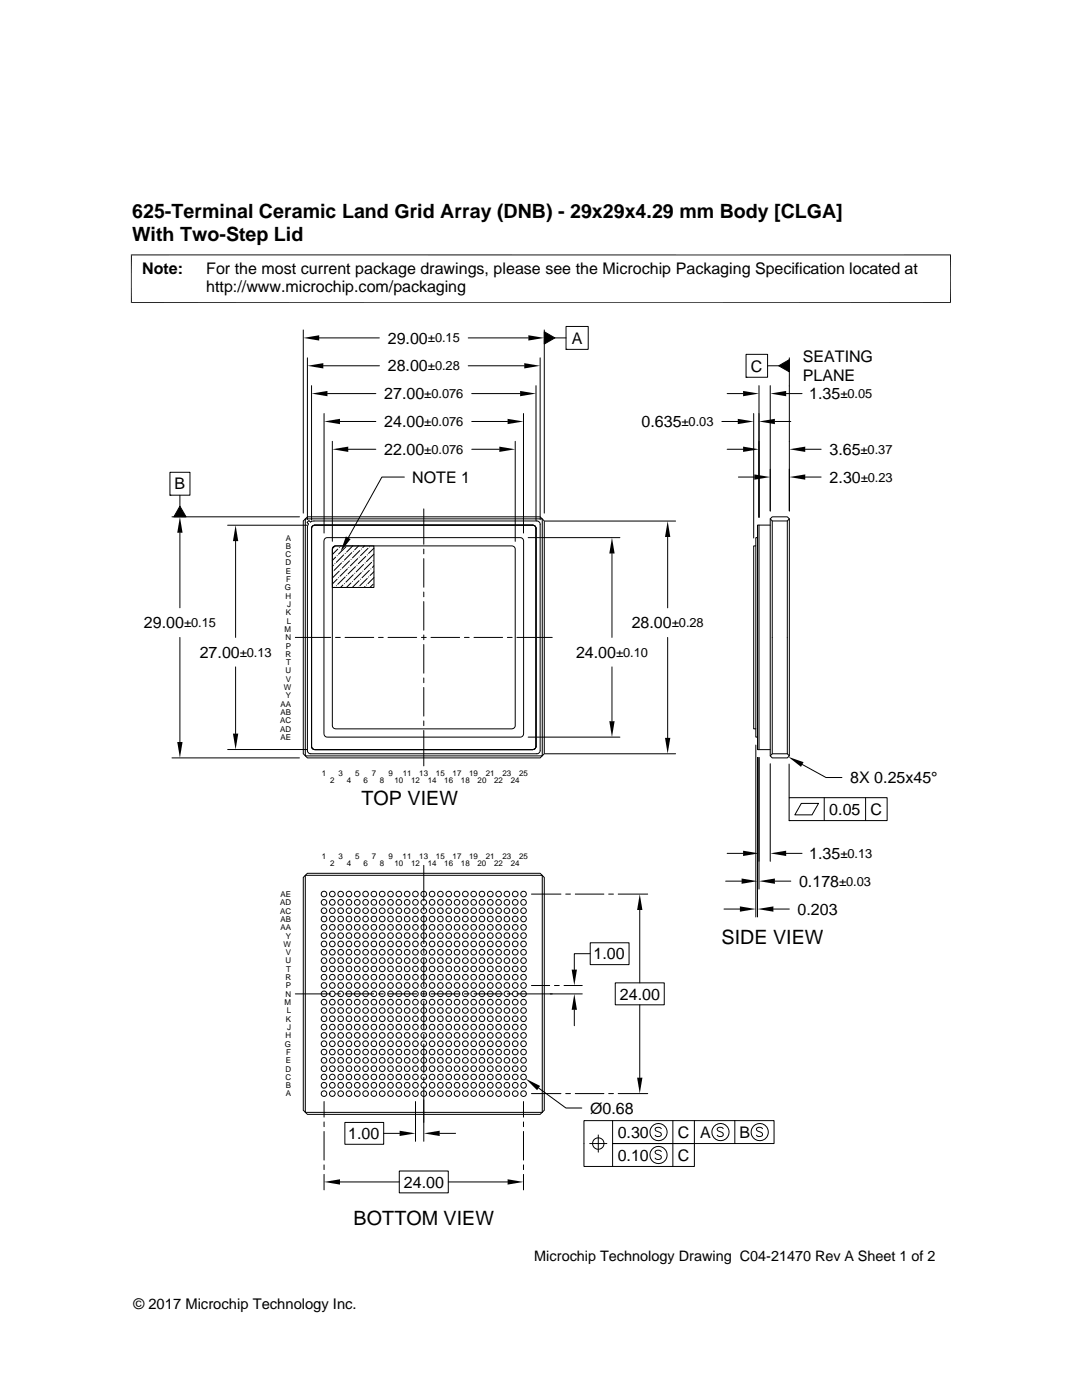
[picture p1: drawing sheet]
<svg xmlns="http://www.w3.org/2000/svg" width="216mm" height="279mm" viewBox="0 0 216 279" stroke-linecap="round" stroke-linejoin="round" font-family="sans-serif">
<g fill="none" stroke="#000" stroke-width=".2">
<path d="M26.1 50.9h163.7M26.2 50.8v9.7M189.7 50.8v9.7M26.1 60.4h163.7M60.5 65.8v36.6M61.3 71.4v32.3M62.2 77v26.8M63.7 67.4h12M64.5 73h11.2M65.3 78.5h9.7M93.4 67.4h12M93.4 73h11.2"/>
<path d="M94.1 78.5h9.7M107 77v26.9M107.8 71.4v32.3M108.6 66.2l2.1 1.2-2.1 1.3zM108.6 65.8v36.6M110.7 67.4h2.2M112.9 65.2h4.5v4.5h-4.5zM112.9 69.7h.1M145.1 78.5h3.2M148.9 70.7h4.3v4.6h-4.3zM148.9 75.3h.1M151.4 77v26.2"/>
<path d="M153.2 73h2.2M153.7 77v25M155.4 73l2.1-1.2v2.4zM156.9 78.5h3.1M157.5 71.4v30.6M33.9 94.3h4v4.5h-4zM33.9 98.8h.1M35.9 98.8v2.2M64.7 82.5v23.9M66.3 88.1v19.9M67.8 84.1h7.2M69.5 89.7h5.5"/>
<path d="M80.7 95.2h-4.5l-6.7 12.1M94.1 84.1h7.2M94.1 89.7h5.5M102.8 88.1v19.9M104.5 82.5v23.9M144 84.1h3.2M145.1 89.7h3.2M147.3 95.2h3.2M150.4 82.5v24.9M154.6 84.1h3.2M160.7 89.7h3.2M160.7 95.2h3.2"/>
<path d="M34.3 103.1h25.5M35.9 106.3v15M35.9 101l1.2 2.1h-2.4zM45.4 104.8h15.9M47 108v19.2M60.5 104l.8-.9h46.5l.8 .9v46.4l-.8 .9h-46.5l-.8-.9zM60.9 103.5h47.3v47.4h-47.3zM61.6 103.9l.3 .3 .8-.2h44.4l.6 .2 .1 .4v45.2l-.3 .5-.4 .1h-45.1l-.5-.2-.2-.4v-44.5l.3-.7-.3-.3zM62.2 105.4h.1M62.3 105.1l.5-.3h43.5l.4 .1 .3 .6v43.4l-.2 .4-.5 .3h-43.5l-.4-.1-.2-.6v-43.4zM62.4 104.9l.4-.1h43.5l.5 .3 .2 .4v43.4l-.3 .6-.4 .1h-43.5l-.5-.3-.1-.4v-43.4zM64.8 107.6l.5-.3h38.5l.4 .1 .3 .6v38.5l-.1 .3-.6 .3h-38.5l-.4-.1-.3-.5v-38.5z"/>
<path d="M66.4 114.1h.1M66.4 109.2l.6-.3h35.2l.3 .2 .3 .5v35.2l-.1 .4-.5 .3h-35.2l-.4-.2-.3-.5v-35.2zM66.4 109.2l.6-.3h7.6v8.3h-8.3v-7.6zM66.5 112.8l-.2 .2M66.8 112.5h.1M66.8 117.2h.1M66.8 109l-.4 .4M67 111.2l-.7 .6M67.1 116.9h.1M67.3 110.9h.1M67.3 115.6l-1 .9M67.4 109.6l-1.1 1.1"/>
<path d="M67.5 115.3h.1M67.7 114l-1.4 1.4M67.7 109.3h.1M68 113.7h.1M68 108.9v.1M68.1 112.4l-1.4 1.4M68.4 112.1h.1M68.4 116.8l-.5 .4M68.6 110.7l-1.5 1.5M68.7 116.5h.1M68.9 115.1l-1.5 1.5M68.9 110.4h.1"/>
<path d="M69 109.1l-1.5 1.5M69.2 114.9h.1M69.3 113.5l-1.5 1.5M69.6 113.2h.1M69.7 111.9l-1.4 1.5M70 111.6h.1M70 116.3l-.9 .9M70.2 110.3l-1.5 1.5M70.3 116h.1M70.4 108.9l-1.2 1.3M70.5 110h.1M70.5 114.7l-1.5 1.5"/>
<path d="M70.8 114.4h.1M70.9 113.1l-1.5 1.5M71.2 112.8h.1M71.4 111.5l-1.5 1.4M71.5 117.2h.1M71.5 108.9l-.7 .8M71.6 115.9l-1.3 1.3M71.6 111.2h.1M71.8 109.9l-1.5 1.4M71.9 115.6h.1M72.1 109.6h.1M72.1 114.3l-1.5 1.4"/>
<path d="M72.4 114h.1M72.5 112.6l-1.4 1.5M72.7 108.9l-.3 .4M72.8 117.1l-.2 .1M72.8 112.4h.1M73 111l-1.5 1.5M73.1 116.8h.1M73.3 110.7h.1M73.3 115.4l-1.5 1.5M73.4 109.4l-1.5 1.5M73.6 115.1h.1M73.7 109.1h.1"/>
<path d="M73.7 113.8l-1.5 1.5M74 113.5h.1M74.1 112.2l-1.4 1.5M74.4 116.6l-.6 .6M74.4 111.9h.1M74.6 110.6l-1.5 1.5M74.6 114.1l-.7 .8M74.6 115.3l-1.2 1.2M74.6 109.4l-1 1M74.6 112.9l-.3 .3M84.6 101.6v7M84.6 109.6v.9"/>
<path d="M84.6 111.5v5.7M84.6 118.2v.9M105.4 107.3h18.3M108.7 104h26.1M122.1 110.5v16.7M133.2 107.2v14.1M150.8 108.9h-.4v36.6h.4M151.2 107.3h-.4v39.8h.4M151.4 104.8v44.8M153.7 103.5l.4 .5v46.4l-.4 .5M153.7 104.8h-2.5v44.8h2.5M153.7 103.5l.4-.4h3l.4 .4v47.4l-.4 .4h-3l-.4-.4z"/>
<path d="M154.1 104h3M157.5 103.5l-.4 .5v46.4l.4 .5M35.9 127.2v20.9M47 133.1v13.3M58.9 127.2h7.1M67 127.2h.9M68.9 127.2h5.7M75.5 127.2h1M77.4 127.2h5.7M84.1 127.2h.9M84.6 120.1v5.7M84.6 126.7v1"/>
<path d="M84.6 128.6v5.7M84.6 135.3v.9M84.6 137.2v5.7M86 127.2h5.7M92.7 127.2h.9M94.6 127.2h5.7M101.2 127.2h1M103.1 127.2h7.1M122.1 133.1v10.8M133.2 127.2v20.1M34.3 151.3h25.5M45.4 149.6h15.9"/>
<path d="M84.6 143.9v.9M84.6 145.8v7M105.4 147.1h18.3M108.7 150.4h26.1M150.8 148.7v34.3M151.2 151.2v31.8M151.4 151.2v26.2M153.7 152.4v19.5M154.1 150.4h3M157.5 159.2h19.5v4.6h-19.5zM157.5 152.5v6.7M160.1 152.6l4.7 2.6h3.2"/>
<path d="M164.5 159.2v4.6M172.7 159.2v4.6M60.5 175.1l.8-.8h46.5l.8 .8v46.5l-.8 .8h-46.5l-.8-.8zM60.9 174.7h47.3v47.3h-47.3zM84.6 172.7v7.1M106 178.4h5.9M112.9 178.4h.9M114.8 178.4h5.7M121.5 178.4h.9M123.4 178.4h5.8M144.8 175.9h3.2M145.1 170.3h3.2"/>
<path d="M154.6 175.9h3.2M156.9 170.3h3.1M157.5 163.8h.1M159.9 160.3h3.4l-1.3 2.3h-3.4zM58.9 198.4h7.1M67 198.4h.9M68.9 198.4h5.7M75.5 198.4h1M77.4 198.4h5.7M84.1 198.4h.9M84.6 180.7v1M84.6 182.6v5.7"/>
<path d="M84.6 189.3v.9M84.6 191.2v5.7M84.6 197.9v.9M84.6 199.8v5.7M86 198.4h5.7M92.7 198.4h.9M94.6 198.4h5.7M101.2 198.4h1M103.1 198.4h13.1M106 196.7h3.7M110.6 196.7h1M112.5 196.7h3.7"/>
<path d="M117.8 188.2h7.7v4.3h-7.7zM117.8 190.3h-3.2v3.2M122.8 196.2h9.7v4.3h-9.7zM127.7 181.6v14.6M144.5 181.4h3.1M154.3 181.4h3.2M64.7 219.8v3.1M82.9 219.8v8M84.6 206.4v1M84.6 208.3v5.8M84.6 215v1M84.6 216.9v10.9"/>
<path d="M104.5 219.8v3.1M106 218.2h5.9M107.5 217.1l5.4 4h3.2M112.9 218.2h.9M114.6 201.5v3.2M114.8 218.2h5.7M121.5 218.2h.9M123.4 218.2h5.8M127.7 200.5v14.6M64.7 223.9v1M64.7 225.8v5.7M64.7 232.5v.9"/>
<path d="M64.7 234.4v3.1M67.8 235.9h11.9M68.8 224h7.8v4.4h-7.8zM76.6 226.2h3.1M79.7 233.7h9.8v4.4h-9.8zM87.7 226.2h3.2M89.5 235.9h11.8M104.5 223.9v1M104.5 225.8v5.7M104.5 232.5v.9M104.5 234.4v3.1M117.7 228.2h3.4"/>
<path d="M119.4 226.5v3.4M122.2 223.6v4.6h16.4v4.6h-22.1v-9.2h38v4.6h-32.3v4.6M132 225.3a.69 .69 0 0 0-.7-.3 .69 .69 0 0 0-.6 .4l.2 .3 .7 .3a.47 .47 0 0 1 .4 .5 .79 .79 0 0 1-1.3 0M132 229.8a.69 .69 0 0 0-.7-.3 .69 .69 0 0 0-.6 .5l.2 .3 .7 .2a.47 .47 0 0 1 .4 .6 .79 .79 0 0 1-1.3 0M134.3 223.6v9.2M138.6 223.6v4.6M144.3 225.3a.67 .67 0 0 0-.6-.3 .67 .67 0 0 0-.6 .4l.2 .3 .8 .3a.43 .43 0 0 1 0 .7 .81 .81 0 0 1-1-.2M146.6 223.6v4.6M152.1 225.3a.67 .67 0 0 0-.6-.3 .67 .67 0 0 0-.6 .4l.2 .3 .9 .3a.43 .43 0 0 1 0 .7 .81 .81 0 0 1-1.1-.2"/>
<circle cx="64.7" cy="178.4" r=".56"/>
<circle cx="66.3" cy="178.4" r=".56"/>
<circle cx="68" cy="178.4" r=".56"/>
<circle cx="69.6" cy="178.4" r=".56"/>
<circle cx="71.3" cy="178.4" r=".56"/>
<circle cx="73" cy="178.4" r=".56"/>
<circle cx="74.6" cy="178.4" r=".56"/>
<circle cx="76.3" cy="178.4" r=".56"/>
<circle cx="77.9" cy="178.4" r=".56"/>
<circle cx="79.6" cy="178.4" r=".56"/>
<circle cx="81.2" cy="178.4" r=".56"/>
<circle cx="82.9" cy="178.4" r=".56"/>
<circle cx="84.6" cy="178.4" r=".56"/>
<circle cx="86.2" cy="178.4" r=".56"/>
<circle cx="87.9" cy="178.4" r=".56"/>
<circle cx="89.5" cy="178.4" r=".56"/>
<circle cx="91.2" cy="178.4" r=".56"/>
<circle cx="92.9" cy="178.4" r=".56"/>
<circle cx="94.5" cy="178.4" r=".56"/>
<circle cx="96.2" cy="178.4" r=".56"/>
<circle cx="97.8" cy="178.4" r=".56"/>
<circle cx="99.5" cy="178.4" r=".56"/>
<circle cx="101.1" cy="178.4" r=".56"/>
<circle cx="102.8" cy="178.4" r=".56"/>
<circle cx="104.5" cy="178.4" r=".56"/>
<circle cx="64.6" cy="188.4" r=".56"/>
<circle cx="64.6" cy="191.7" r=".56"/>
<circle cx="64.6" cy="196.7" r=".56"/>
<circle cx="64.6" cy="200" r=".56"/>
<circle cx="64.6" cy="180.1" r=".56"/>
<circle cx="64.7" cy="183.4" r=".56"/>
<circle cx="64.7" cy="195" r=".56"/>
<circle cx="64.7" cy="186.7" r=".56"/>
<circle cx="64.7" cy="181.7" r=".56"/>
<circle cx="64.7" cy="190" r=".56"/>
<circle cx="64.7" cy="198.3" r=".56"/>
<circle cx="64.7" cy="185.1" r=".56"/>
<circle cx="64.7" cy="193.4" r=".56"/>
<circle cx="66.3" cy="196.7" r=".57"/>
<circle cx="66.3" cy="183.4" r=".57"/>
<circle cx="66.3" cy="188.4" r=".57"/>
<circle cx="66.3" cy="180.1" r=".57"/>
<circle cx="66.3" cy="191.7" r=".57"/>
<circle cx="66.3" cy="195" r=".57"/>
<circle cx="66.3" cy="186.7" r=".57"/>
<circle cx="66.3" cy="198.3" r=".56"/>
<circle cx="66.3" cy="185.1" r=".56"/>
<circle cx="66.3" cy="193.4" r=".56"/>
<circle cx="66.3" cy="190" r=".56"/>
<circle cx="66.3" cy="181.7" r=".56"/>
<circle cx="68" cy="196.7" r=".57"/>
<circle cx="68" cy="188.4" r=".57"/>
<circle cx="68" cy="195" r=".57"/>
<circle cx="68" cy="180.1" r=".57"/>
<circle cx="68" cy="183.4" r=".57"/>
<circle cx="68" cy="186.7" r=".57"/>
<circle cx="68" cy="191.7" r=".57"/>
<circle cx="68" cy="198.3" r=".56"/>
<circle cx="68" cy="185.1" r=".56"/>
<circle cx="68" cy="193.4" r=".56"/>
<circle cx="68" cy="190" r=".56"/>
<circle cx="68" cy="181.7" r=".56"/>
<circle cx="69.6" cy="191.7" r=".56"/>
<circle cx="69.6" cy="188.4" r=".56"/>
<circle cx="69.6" cy="196.7" r=".56"/>
<circle cx="69.6" cy="200" r=".56"/>
<circle cx="69.6" cy="180.1" r=".56"/>
<circle cx="69.6" cy="183.4" r=".56"/>
<circle cx="69.6" cy="186.7" r=".56"/>
<circle cx="69.6" cy="195" r=".56"/>
<circle cx="69.6" cy="181.7" r=".56"/>
<circle cx="69.6" cy="190" r=".56"/>
<circle cx="69.6" cy="198.3" r=".56"/>
<circle cx="69.6" cy="185.1" r=".56"/>
<circle cx="69.6" cy="193.4" r=".56"/>
<circle cx="71.3" cy="188.4" r=".57"/>
<circle cx="71.3" cy="196.7" r=".57"/>
<circle cx="71.3" cy="183.4" r=".57"/>
<circle cx="71.3" cy="180.1" r=".57"/>
<circle cx="71.3" cy="186.7" r=".57"/>
<circle cx="71.3" cy="191.7" r=".57"/>
<circle cx="71.3" cy="195" r=".57"/>
<circle cx="71.3" cy="198.3" r=".56"/>
<circle cx="71.3" cy="193.4" r=".56"/>
<circle cx="71.3" cy="181.7" r=".56"/>
<circle cx="71.3" cy="185.1" r=".56"/>
<circle cx="71.3" cy="190" r=".56"/>
<circle cx="72.9" cy="180.1" r=".56"/>
<circle cx="72.9" cy="188.4" r=".56"/>
<circle cx="72.9" cy="196.7" r=".56"/>
<circle cx="72.9" cy="200" r=".56"/>
<circle cx="72.9" cy="191.7" r=".56"/>
<circle cx="72.9" cy="183.4" r=".56"/>
<circle cx="73" cy="186.7" r=".56"/>
<circle cx="73" cy="195" r=".56"/>
<circle cx="73" cy="181.7" r=".56"/>
<circle cx="73" cy="190" r=".56"/>
<circle cx="73" cy="198.3" r=".56"/>
<circle cx="73" cy="193.4" r=".56"/>
<circle cx="73" cy="185.1" r=".56"/>
<circle cx="74.6" cy="191.7" r=".56"/>
<circle cx="74.6" cy="186.7" r=".56"/>
<circle cx="74.6" cy="195" r=".56"/>
<circle cx="74.6" cy="196.7" r=".56"/>
<circle cx="74.6" cy="180.1" r=".56"/>
<circle cx="74.6" cy="188.4" r=".56"/>
<circle cx="74.6" cy="183.4" r=".56"/>
<circle cx="74.6" cy="190" r=".56"/>
<circle cx="74.6" cy="193.4" r=".56"/>
<circle cx="74.6" cy="181.7" r=".56"/>
<circle cx="74.6" cy="185.1" r=".56"/>
<circle cx="74.6" cy="198.3" r=".56"/>
<circle cx="76.3" cy="183.4" r=".57"/>
<circle cx="76.3" cy="188.4" r=".57"/>
<circle cx="76.3" cy="196.7" r=".57"/>
<circle cx="76.3" cy="180.1" r=".57"/>
<circle cx="76.3" cy="186.7" r=".57"/>
<circle cx="76.3" cy="191.7" r=".57"/>
<circle cx="76.3" cy="195" r=".57"/>
<circle cx="76.3" cy="198.3" r=".56"/>
<circle cx="76.3" cy="181.7" r=".56"/>
<circle cx="76.3" cy="185.1" r=".56"/>
<circle cx="76.3" cy="190" r=".56"/>
<circle cx="76.3" cy="193.4" r=".56"/>
<circle cx="77.9" cy="180.1" r=".56"/>
<circle cx="77.9" cy="188.4" r=".56"/>
<circle cx="77.9" cy="191.7" r=".56"/>
<circle cx="77.9" cy="196.7" r=".56"/>
<circle cx="77.9" cy="200" r=".56"/>
<circle cx="77.9" cy="183.4" r=".56"/>
<circle cx="77.9" cy="195" r=".56"/>
<circle cx="77.9" cy="186.7" r=".56"/>
<circle cx="77.9" cy="190" r=".56"/>
<circle cx="77.9" cy="181.7" r=".56"/>
<circle cx="77.9" cy="198.3" r=".56"/>
<circle cx="77.9" cy="185.1" r=".56"/>
<circle cx="77.9" cy="193.4" r=".56"/>
<circle cx="79.6" cy="188.4" r=".57"/>
<circle cx="79.6" cy="196.7" r=".57"/>
<circle cx="79.6" cy="180.1" r=".57"/>
<circle cx="79.6" cy="183.4" r=".57"/>
<circle cx="79.6" cy="186.7" r=".57"/>
<circle cx="79.6" cy="191.7" r=".57"/>
<circle cx="79.6" cy="195" r=".57"/>
<circle cx="79.6" cy="198.3" r=".56"/>
<circle cx="79.6" cy="185.1" r=".56"/>
<circle cx="79.6" cy="190" r=".56"/>
<circle cx="79.6" cy="193.4" r=".56"/>
<circle cx="79.6" cy="181.7" r=".56"/>
<circle cx="81.2" cy="195" r=".57"/>
<circle cx="81.2" cy="196.7" r=".57"/>
<circle cx="81.2" cy="186.7" r=".57"/>
<circle cx="81.2" cy="191.7" r=".57"/>
<circle cx="81.2" cy="180.1" r=".57"/>
<circle cx="81.2" cy="183.4" r=".57"/>
<circle cx="81.2" cy="188.4" r=".57"/>
<circle cx="81.2" cy="198.3" r=".56"/>
<circle cx="81.2" cy="185.1" r=".56"/>
<circle cx="81.2" cy="193.4" r=".56"/>
<circle cx="81.2" cy="181.7" r=".56"/>
<circle cx="81.2" cy="190" r=".56"/>
<circle cx="82.9" cy="196.7" r=".56"/>
<circle cx="82.9" cy="188.4" r=".56"/>
<circle cx="82.9" cy="191.7" r=".56"/>
<circle cx="82.9" cy="200" r=".56"/>
<circle cx="82.9" cy="180.1" r=".56"/>
<circle cx="82.9" cy="183.4" r=".56"/>
<circle cx="82.9" cy="195" r=".56"/>
<circle cx="82.9" cy="186.7" r=".56"/>
<circle cx="82.9" cy="190" r=".56"/>
<circle cx="82.9" cy="181.7" r=".56"/>
<circle cx="82.9" cy="198.3" r=".56"/>
<circle cx="82.9" cy="185.1" r=".56"/>
<circle cx="82.9" cy="193.4" r=".56"/>
<circle cx="84.6" cy="196.7" r=".57"/>
<circle cx="84.6" cy="180.1" r=".57"/>
<circle cx="84.6" cy="191.7" r=".57"/>
<circle cx="84.6" cy="186.7" r=".57"/>
<circle cx="84.6" cy="195" r=".57"/>
<circle cx="84.6" cy="183.4" r=".57"/>
<circle cx="84.6" cy="188.4" r=".57"/>
<circle cx="84.6" cy="198.3" r=".56"/>
<circle cx="84.6" cy="181.7" r=".56"/>
<circle cx="84.6" cy="190" r=".56"/>
<circle cx="84.6" cy="193.4" r=".56"/>
<circle cx="84.6" cy="185.1" r=".56"/>
<circle cx="86.2" cy="180.1" r=".56"/>
<circle cx="86.2" cy="196.7" r=".56"/>
<circle cx="86.2" cy="200" r=".56"/>
<circle cx="86.2" cy="188.4" r=".56"/>
<circle cx="86.2" cy="191.7" r=".56"/>
<circle cx="86.2" cy="183.4" r=".56"/>
<circle cx="86.2" cy="186.7" r=".56"/>
<circle cx="86.2" cy="195" r=".56"/>
<circle cx="86.2" cy="181.7" r=".56"/>
<circle cx="86.2" cy="190" r=".56"/>
<circle cx="86.2" cy="198.3" r=".56"/>
<circle cx="86.2" cy="185.1" r=".56"/>
<circle cx="86.2" cy="193.4" r=".56"/>
<circle cx="87.9" cy="186.7" r=".56"/>
<circle cx="87.9" cy="188.4" r=".56"/>
<circle cx="87.9" cy="196.7" r=".56"/>
<circle cx="87.9" cy="180.1" r=".56"/>
<circle cx="87.9" cy="183.4" r=".56"/>
<circle cx="87.9" cy="191.7" r=".56"/>
<circle cx="87.9" cy="195" r=".56"/>
<circle cx="87.9" cy="185.1" r=".56"/>
<circle cx="87.9" cy="190" r=".56"/>
<circle cx="87.9" cy="193.4" r=".56"/>
<circle cx="87.9" cy="181.7" r=".56"/>
<circle cx="87.9" cy="198.3" r=".56"/>
<circle cx="89.5" cy="196.7" r=".57"/>
<circle cx="89.5" cy="183.4" r=".57"/>
<circle cx="89.5" cy="186.7" r=".57"/>
<circle cx="89.5" cy="188.4" r=".57"/>
<circle cx="89.5" cy="180.1" r=".57"/>
<circle cx="89.5" cy="191.7" r=".57"/>
<circle cx="89.5" cy="195" r=".57"/>
<circle cx="89.5" cy="198.3" r=".56"/>
<circle cx="89.5" cy="185.1" r=".56"/>
<circle cx="89.5" cy="190" r=".56"/>
<circle cx="89.5" cy="193.4" r=".56"/>
<circle cx="89.5" cy="181.7" r=".56"/>
<circle cx="91.2" cy="191.7" r=".56"/>
<circle cx="91.2" cy="188.4" r=".56"/>
<circle cx="91.2" cy="200" r=".56"/>
<circle cx="91.2" cy="180.1" r=".56"/>
<circle cx="91.2" cy="196.7" r=".56"/>
<circle cx="91.2" cy="183.4" r=".56"/>
<circle cx="91.2" cy="186.7" r=".56"/>
<circle cx="91.2" cy="195" r=".56"/>
<circle cx="91.2" cy="181.7" r=".56"/>
<circle cx="91.2" cy="190" r=".56"/>
<circle cx="91.2" cy="198.3" r=".56"/>
<circle cx="91.2" cy="185.1" r=".56"/>
<circle cx="91.2" cy="193.4" r=".56"/>
<circle cx="92.9" cy="188.4" r=".57"/>
<circle cx="92.9" cy="196.7" r=".57"/>
<circle cx="92.9" cy="180.1" r=".57"/>
<circle cx="92.9" cy="183.4" r=".57"/>
<circle cx="92.9" cy="186.7" r=".57"/>
<circle cx="92.9" cy="195" r=".57"/>
<circle cx="92.9" cy="191.7" r=".57"/>
<circle cx="92.9" cy="198.3" r=".56"/>
<circle cx="92.9" cy="193.4" r=".56"/>
<circle cx="92.9" cy="185.1" r=".56"/>
<circle cx="92.9" cy="190" r=".56"/>
<circle cx="92.9" cy="181.7" r=".56"/>
<circle cx="94.5" cy="180.1" r=".57"/>
<circle cx="94.5" cy="191.7" r=".57"/>
<circle cx="94.5" cy="195" r=".57"/>
<circle cx="94.5" cy="196.7" r=".57"/>
<circle cx="94.5" cy="186.7" r=".57"/>
<circle cx="94.5" cy="183.4" r=".57"/>
<circle cx="94.5" cy="188.4" r=".57"/>
<circle cx="94.5" cy="198.3" r=".56"/>
<circle cx="94.5" cy="185.1" r=".56"/>
<circle cx="94.5" cy="190" r=".56"/>
<circle cx="94.5" cy="193.4" r=".56"/>
<circle cx="94.5" cy="181.7" r=".56"/>
<circle cx="96.2" cy="180.1" r=".56"/>
<circle cx="96.2" cy="188.4" r=".56"/>
<circle cx="96.2" cy="191.7" r=".56"/>
<circle cx="96.2" cy="196.7" r=".56"/>
<circle cx="96.2" cy="200" r=".56"/>
<circle cx="96.2" cy="183.4" r=".56"/>
<circle cx="96.2" cy="186.7" r=".56"/>
<circle cx="96.2" cy="195" r=".56"/>
<circle cx="96.2" cy="181.7" r=".56"/>
<circle cx="96.2" cy="190" r=".56"/>
<circle cx="96.2" cy="198.3" r=".56"/>
<circle cx="96.2" cy="193.4" r=".56"/>
<circle cx="96.2" cy="185.1" r=".56"/>
<circle cx="97.8" cy="183.4" r=".57"/>
<circle cx="97.8" cy="188.4" r=".57"/>
<circle cx="97.8" cy="196.7" r=".57"/>
<circle cx="97.8" cy="180.1" r=".57"/>
<circle cx="97.8" cy="186.7" r=".57"/>
<circle cx="97.8" cy="191.7" r=".57"/>
<circle cx="97.8" cy="195" r=".57"/>
<circle cx="97.8" cy="198.3" r=".56"/>
<circle cx="97.8" cy="185.1" r=".56"/>
<circle cx="97.8" cy="190" r=".56"/>
<circle cx="97.8" cy="193.4" r=".56"/>
<circle cx="97.8" cy="181.7" r=".56"/>
<circle cx="99.5" cy="200" r=".56"/>
<circle cx="99.5" cy="180.1" r=".56"/>
<circle cx="99.5" cy="188.4" r=".56"/>
<circle cx="99.5" cy="191.7" r=".56"/>
<circle cx="99.5" cy="196.7" r=".56"/>
<circle cx="99.5" cy="183.4" r=".56"/>
<circle cx="99.5" cy="186.7" r=".56"/>
<circle cx="99.5" cy="195" r=".56"/>
<circle cx="99.5" cy="190" r=".56"/>
<circle cx="99.5" cy="181.7" r=".56"/>
<circle cx="99.5" cy="198.3" r=".56"/>
<circle cx="99.5" cy="193.4" r=".56"/>
<circle cx="99.5" cy="185.1" r=".56"/>
<circle cx="101.1" cy="180.1" r=".56"/>
<circle cx="101.1" cy="196.7" r=".56"/>
<circle cx="101.1" cy="191.7" r=".56"/>
<circle cx="101.1" cy="183.4" r=".56"/>
<circle cx="101.1" cy="186.7" r=".56"/>
<circle cx="101.1" cy="188.4" r=".56"/>
<circle cx="101.1" cy="195" r=".56"/>
<circle cx="101.1" cy="185.1" r=".56"/>
<circle cx="101.1" cy="190" r=".56"/>
<circle cx="101.1" cy="193.4" r=".56"/>
<circle cx="101.1" cy="181.7" r=".56"/>
<circle cx="101.1" cy="198.3" r=".56"/>
<circle cx="102.8" cy="188.4" r=".57"/>
<circle cx="102.8" cy="196.7" r=".57"/>
<circle cx="102.8" cy="180.1" r=".57"/>
<circle cx="102.8" cy="183.4" r=".57"/>
<circle cx="102.8" cy="186.7" r=".57"/>
<circle cx="102.8" cy="191.7" r=".57"/>
<circle cx="102.8" cy="195" r=".57"/>
<circle cx="102.8" cy="198.3" r=".56"/>
<circle cx="102.8" cy="185.1" r=".56"/>
<circle cx="102.8" cy="190" r=".56"/>
<circle cx="102.8" cy="193.4" r=".56"/>
<circle cx="102.8" cy="181.7" r=".56"/>
<circle cx="104.5" cy="180.1" r=".56"/>
<circle cx="104.5" cy="188.4" r=".56"/>
<circle cx="104.5" cy="196.7" r=".56"/>
<circle cx="104.5" cy="200" r=".56"/>
<circle cx="104.5" cy="191.7" r=".56"/>
<circle cx="104.5" cy="183.4" r=".56"/>
<circle cx="104.5" cy="195" r=".56"/>
<circle cx="104.5" cy="186.7" r=".56"/>
<circle cx="104.5" cy="190" r=".56"/>
<circle cx="104.5" cy="181.7" r=".56"/>
<circle cx="104.5" cy="198.3" r=".56"/>
<circle cx="104.5" cy="185.1" r=".56"/>
<circle cx="104.5" cy="193.4" r=".56"/>
<circle cx="64.6" cy="211.6" r=".56"/>
<circle cx="64.6" cy="203.3" r=".56"/>
<circle cx="64.6" cy="205" r=".56"/>
<circle cx="64.6" cy="208.3" r=".56"/>
<circle cx="64.6" cy="216.6" r=".56"/>
<circle cx="64.7" cy="213.3" r=".56"/>
<circle cx="64.7" cy="201.7" r=".56"/>
<circle cx="64.7" cy="210" r=".56"/>
<circle cx="64.7" cy="218.3" r=".56"/>
<circle cx="64.7" cy="206.6" r=".56"/>
<circle cx="64.7" cy="214.9" r=".56"/>
<circle cx="66.3" cy="200" r=".57"/>
<circle cx="66.3" cy="203.3" r=".57"/>
<circle cx="66.3" cy="208.3" r=".57"/>
<circle cx="66.3" cy="205" r=".57"/>
<circle cx="66.3" cy="211.6" r=".57"/>
<circle cx="66.3" cy="216.6" r=".57"/>
<circle cx="66.3" cy="206.6" r=".56"/>
<circle cx="66.3" cy="214.9" r=".56"/>
<circle cx="66.3" cy="201.7" r=".56"/>
<circle cx="66.3" cy="218.3" r=".56"/>
<circle cx="66.3" cy="210" r=".56"/>
<circle cx="66.3" cy="213.3" r=".56"/>
<circle cx="68" cy="203.3" r=".57"/>
<circle cx="68" cy="200" r=".57"/>
<circle cx="68" cy="205" r=".57"/>
<circle cx="68" cy="208.3" r=".57"/>
<circle cx="68" cy="211.6" r=".57"/>
<circle cx="68" cy="216.6" r=".57"/>
<circle cx="68" cy="206.6" r=".56"/>
<circle cx="68" cy="214.9" r=".56"/>
<circle cx="68" cy="201.7" r=".56"/>
<circle cx="68" cy="210" r=".56"/>
<circle cx="68" cy="213.3" r=".56"/>
<circle cx="68" cy="218.3" r=".56"/>
<circle cx="69.6" cy="205" r=".56"/>
<circle cx="69.6" cy="211.6" r=".56"/>
<circle cx="69.6" cy="203.3" r=".56"/>
<circle cx="69.6" cy="216.6" r=".56"/>
<circle cx="69.6" cy="208.3" r=".56"/>
<circle cx="69.6" cy="213.3" r=".56"/>
<circle cx="69.6" cy="201.7" r=".56"/>
<circle cx="69.6" cy="210" r=".56"/>
<circle cx="69.6" cy="218.3" r=".56"/>
<circle cx="69.6" cy="214.9" r=".56"/>
<circle cx="69.6" cy="206.6" r=".56"/>
<circle cx="71.3" cy="203.3" r=".57"/>
<circle cx="71.3" cy="200" r=".57"/>
<circle cx="71.3" cy="205" r=".57"/>
<circle cx="71.3" cy="211.6" r=".57"/>
<circle cx="71.3" cy="208.3" r=".57"/>
<circle cx="71.3" cy="216.6" r=".57"/>
<circle cx="71.3" cy="206.6" r=".56"/>
<circle cx="71.3" cy="214.9" r=".56"/>
<circle cx="71.3" cy="201.7" r=".56"/>
<circle cx="71.3" cy="218.3" r=".56"/>
<circle cx="71.3" cy="210" r=".56"/>
<circle cx="71.3" cy="213.3" r=".56"/>
<circle cx="72.9" cy="203.3" r=".56"/>
<circle cx="72.9" cy="205" r=".56"/>
<circle cx="72.9" cy="211.6" r=".56"/>
<circle cx="72.9" cy="208.3" r=".56"/>
<circle cx="72.9" cy="216.6" r=".56"/>
<circle cx="72.9" cy="213.3" r=".56"/>
<circle cx="73" cy="201.7" r=".56"/>
<circle cx="73" cy="210" r=".56"/>
<circle cx="73" cy="218.3" r=".56"/>
<circle cx="73" cy="206.6" r=".56"/>
<circle cx="73" cy="214.9" r=".56"/>
<circle cx="74.6" cy="205" r=".56"/>
<circle cx="74.6" cy="203.3" r=".56"/>
<circle cx="74.6" cy="211.6" r=".56"/>
<circle cx="74.6" cy="216.6" r=".56"/>
<circle cx="74.6" cy="200" r=".56"/>
<circle cx="74.6" cy="208.3" r=".56"/>
<circle cx="74.6" cy="201.7" r=".56"/>
<circle cx="74.6" cy="210" r=".56"/>
<circle cx="74.6" cy="213.3" r=".56"/>
<circle cx="74.6" cy="218.3" r=".56"/>
<circle cx="74.6" cy="214.9" r=".56"/>
<circle cx="74.6" cy="206.6" r=".56"/>
<circle cx="76.3" cy="200" r=".57"/>
<circle cx="76.3" cy="203.3" r=".57"/>
<circle cx="76.3" cy="205" r=".57"/>
<circle cx="76.3" cy="208.3" r=".57"/>
<circle cx="76.3" cy="211.6" r=".57"/>
<circle cx="76.3" cy="216.6" r=".57"/>
<circle cx="76.3" cy="206.6" r=".56"/>
<circle cx="76.3" cy="214.9" r=".56"/>
<circle cx="76.3" cy="201.7" r=".56"/>
<circle cx="76.3" cy="213.3" r=".56"/>
<circle cx="76.3" cy="218.3" r=".56"/>
<circle cx="76.3" cy="210" r=".56"/>
<circle cx="77.9" cy="203.3" r=".56"/>
<circle cx="77.9" cy="205" r=".56"/>
<circle cx="77.9" cy="211.6" r=".56"/>
<circle cx="77.9" cy="216.6" r=".56"/>
<circle cx="77.9" cy="208.3" r=".56"/>
<circle cx="77.9" cy="213.3" r=".56"/>
<circle cx="77.9" cy="201.7" r=".56"/>
<circle cx="77.9" cy="210" r=".56"/>
<circle cx="77.9" cy="218.3" r=".56"/>
<circle cx="77.9" cy="206.6" r=".56"/>
<circle cx="77.9" cy="214.9" r=".56"/>
<circle cx="79.6" cy="203.3" r=".57"/>
<circle cx="79.6" cy="200" r=".57"/>
<circle cx="79.6" cy="205" r=".57"/>
<circle cx="79.6" cy="211.6" r=".57"/>
<circle cx="79.6" cy="216.6" r=".57"/>
<circle cx="79.6" cy="208.3" r=".57"/>
<circle cx="79.6" cy="206.6" r=".56"/>
<circle cx="79.6" cy="214.9" r=".56"/>
<circle cx="79.6" cy="201.7" r=".56"/>
<circle cx="79.6" cy="218.3" r=".56"/>
<circle cx="79.6" cy="213.3" r=".56"/>
<circle cx="79.6" cy="210" r=".56"/>
<circle cx="81.2" cy="200" r=".57"/>
<circle cx="81.2" cy="203.3" r=".57"/>
<circle cx="81.2" cy="205" r=".57"/>
<circle cx="81.2" cy="208.3" r=".57"/>
<circle cx="81.2" cy="211.6" r=".57"/>
<circle cx="81.2" cy="216.6" r=".57"/>
<circle cx="81.2" cy="206.6" r=".56"/>
<circle cx="81.2" cy="214.9" r=".56"/>
<circle cx="81.2" cy="201.7" r=".56"/>
<circle cx="81.2" cy="210" r=".56"/>
<circle cx="81.2" cy="213.3" r=".56"/>
<circle cx="81.2" cy="218.3" r=".56"/>
<circle cx="82.9" cy="205" r=".56"/>
<circle cx="82.9" cy="203.3" r=".56"/>
<circle cx="82.9" cy="211.6" r=".56"/>
<circle cx="82.9" cy="208.3" r=".56"/>
<circle cx="82.9" cy="216.6" r=".56"/>
<circle cx="82.9" cy="213.3" r=".56"/>
<circle cx="82.9" cy="201.7" r=".56"/>
<circle cx="82.9" cy="210" r=".56"/>
<circle cx="82.9" cy="218.3" r=".56"/>
<circle cx="82.9" cy="206.6" r=".56"/>
<circle cx="82.9" cy="214.9" r=".56"/>
<circle cx="84.6" cy="205" r=".57"/>
<circle cx="84.6" cy="203.3" r=".57"/>
<circle cx="84.6" cy="211.6" r=".57"/>
<circle cx="84.6" cy="216.6" r=".57"/>
<circle cx="84.6" cy="200" r=".57"/>
<circle cx="84.6" cy="208.3" r=".57"/>
<circle cx="84.6" cy="206.6" r=".56"/>
<circle cx="84.6" cy="214.9" r=".56"/>
<circle cx="84.6" cy="201.7" r=".56"/>
<circle cx="84.6" cy="218.3" r=".56"/>
<circle cx="84.6" cy="210" r=".56"/>
<circle cx="84.6" cy="213.3" r=".56"/>
<circle cx="86.2" cy="203.3" r=".56"/>
<circle cx="86.2" cy="205" r=".56"/>
<circle cx="86.2" cy="208.3" r=".56"/>
<circle cx="86.2" cy="211.6" r=".56"/>
<circle cx="86.2" cy="216.6" r=".56"/>
<circle cx="86.2" cy="213.3" r=".56"/>
<circle cx="86.2" cy="201.7" r=".56"/>
<circle cx="86.2" cy="210" r=".56"/>
<circle cx="86.2" cy="218.3" r=".56"/>
<circle cx="86.2" cy="214.9" r=".56"/>
<circle cx="86.2" cy="206.6" r=".56"/>
<circle cx="87.9" cy="203.3" r=".56"/>
<circle cx="87.9" cy="200" r=".56"/>
<circle cx="87.9" cy="205" r=".56"/>
<circle cx="87.9" cy="211.6" r=".56"/>
<circle cx="87.9" cy="208.3" r=".56"/>
<circle cx="87.9" cy="216.6" r=".56"/>
<circle cx="87.9" cy="201.7" r=".56"/>
<circle cx="87.9" cy="218.3" r=".56"/>
<circle cx="87.9" cy="210" r=".56"/>
<circle cx="87.9" cy="213.3" r=".56"/>
<circle cx="87.9" cy="206.6" r=".56"/>
<circle cx="87.9" cy="214.9" r=".56"/>
<circle cx="89.5" cy="200" r=".57"/>
<circle cx="89.5" cy="205" r=".57"/>
<circle cx="89.5" cy="211.6" r=".57"/>
<circle cx="89.5" cy="216.6" r=".57"/>
<circle cx="89.5" cy="203.3" r=".57"/>
<circle cx="89.5" cy="208.3" r=".57"/>
<circle cx="89.5" cy="206.6" r=".56"/>
<circle cx="89.5" cy="214.9" r=".56"/>
<circle cx="89.5" cy="201.7" r=".56"/>
<circle cx="89.5" cy="210" r=".56"/>
<circle cx="89.5" cy="218.3" r=".56"/>
<circle cx="89.5" cy="213.3" r=".56"/>
<circle cx="91.2" cy="205" r=".56"/>
<circle cx="91.2" cy="208.3" r=".56"/>
<circle cx="91.2" cy="211.6" r=".56"/>
<circle cx="91.2" cy="216.6" r=".56"/>
<circle cx="91.2" cy="203.3" r=".56"/>
<circle cx="91.2" cy="213.3" r=".56"/>
<circle cx="91.2" cy="210" r=".56"/>
<circle cx="91.2" cy="201.7" r=".56"/>
<circle cx="91.2" cy="218.3" r=".56"/>
<circle cx="91.2" cy="214.9" r=".56"/>
<circle cx="91.2" cy="206.6" r=".56"/>
<circle cx="92.9" cy="203.3" r=".57"/>
<circle cx="92.9" cy="200" r=".57"/>
<circle cx="92.9" cy="205" r=".57"/>
<circle cx="92.9" cy="211.6" r=".57"/>
<circle cx="92.9" cy="208.3" r=".57"/>
<circle cx="92.9" cy="216.6" r=".57"/>
<circle cx="92.9" cy="206.6" r=".56"/>
<circle cx="92.9" cy="214.9" r=".56"/>
<circle cx="92.9" cy="201.7" r=".56"/>
<circle cx="92.9" cy="210" r=".56"/>
<circle cx="92.9" cy="213.3" r=".56"/>
<circle cx="92.9" cy="218.3" r=".56"/>
<circle cx="94.5" cy="205" r=".57"/>
<circle cx="94.5" cy="211.6" r=".57"/>
<circle cx="94.5" cy="216.6" r=".57"/>
<circle cx="94.5" cy="200" r=".57"/>
<circle cx="94.5" cy="203.3" r=".57"/>
<circle cx="94.5" cy="208.3" r=".57"/>
<circle cx="94.5" cy="206.6" r=".56"/>
<circle cx="94.5" cy="214.9" r=".56"/>
<circle cx="94.5" cy="201.7" r=".56"/>
<circle cx="94.5" cy="210" r=".56"/>
<circle cx="94.5" cy="218.3" r=".56"/>
<circle cx="94.5" cy="213.3" r=".56"/>
<circle cx="96.2" cy="205" r=".56"/>
<circle cx="96.2" cy="203.3" r=".56"/>
<circle cx="96.2" cy="211.6" r=".56"/>
<circle cx="96.2" cy="216.6" r=".56"/>
<circle cx="96.2" cy="208.3" r=".56"/>
<circle cx="96.2" cy="213.3" r=".56"/>
<circle cx="96.2" cy="201.7" r=".56"/>
<circle cx="96.2" cy="210" r=".56"/>
<circle cx="96.2" cy="218.3" r=".56"/>
<circle cx="96.2" cy="214.9" r=".56"/>
<circle cx="96.2" cy="206.6" r=".56"/>
<circle cx="97.8" cy="200" r=".57"/>
<circle cx="97.8" cy="203.3" r=".57"/>
<circle cx="97.8" cy="205" r=".57"/>
<circle cx="97.8" cy="211.6" r=".57"/>
<circle cx="97.8" cy="208.3" r=".57"/>
<circle cx="97.8" cy="216.6" r=".57"/>
<circle cx="97.8" cy="206.6" r=".56"/>
<circle cx="97.8" cy="214.9" r=".56"/>
<circle cx="97.8" cy="201.7" r=".56"/>
<circle cx="97.8" cy="210" r=".56"/>
<circle cx="97.8" cy="218.3" r=".56"/>
<circle cx="97.8" cy="213.3" r=".56"/>
<circle cx="99.5" cy="203.3" r=".56"/>
<circle cx="99.5" cy="205" r=".56"/>
<circle cx="99.5" cy="211.6" r=".56"/>
<circle cx="99.5" cy="216.6" r=".56"/>
<circle cx="99.5" cy="208.3" r=".56"/>
<circle cx="99.5" cy="213.3" r=".56"/>
<circle cx="99.5" cy="201.7" r=".56"/>
<circle cx="99.5" cy="210" r=".56"/>
<circle cx="99.5" cy="218.3" r=".56"/>
<circle cx="99.5" cy="206.6" r=".56"/>
<circle cx="99.5" cy="214.9" r=".56"/>
<circle cx="101.1" cy="200" r=".56"/>
<circle cx="101.1" cy="205" r=".56"/>
<circle cx="101.1" cy="211.6" r=".56"/>
<circle cx="101.1" cy="203.3" r=".56"/>
<circle cx="101.1" cy="208.3" r=".56"/>
<circle cx="101.1" cy="216.6" r=".56"/>
<circle cx="101.1" cy="201.7" r=".56"/>
<circle cx="101.1" cy="210" r=".56"/>
<circle cx="101.1" cy="218.3" r=".56"/>
<circle cx="101.1" cy="213.3" r=".56"/>
<circle cx="101.1" cy="206.6" r=".56"/>
<circle cx="101.1" cy="214.9" r=".56"/>
<circle cx="102.8" cy="203.3" r=".57"/>
<circle cx="102.8" cy="200" r=".57"/>
<circle cx="102.8" cy="205" r=".57"/>
<circle cx="102.8" cy="211.6" r=".57"/>
<circle cx="102.8" cy="216.6" r=".57"/>
<circle cx="102.8" cy="208.3" r=".57"/>
<circle cx="102.8" cy="206.6" r=".56"/>
<circle cx="102.8" cy="214.9" r=".56"/>
<circle cx="102.8" cy="201.7" r=".56"/>
<circle cx="102.8" cy="213.3" r=".56"/>
<circle cx="102.8" cy="218.3" r=".56"/>
<circle cx="102.8" cy="210" r=".56"/>
<circle cx="104.5" cy="203.3" r=".56"/>
<circle cx="104.5" cy="205" r=".56"/>
<circle cx="104.5" cy="211.6" r=".56"/>
<circle cx="104.5" cy="216.6" r=".56"/>
<circle cx="104.5" cy="208.3" r=".56"/>
<circle cx="104.5" cy="213.3" r=".56"/>
<circle cx="104.5" cy="201.7" r=".56"/>
<circle cx="104.5" cy="210" r=".56"/>
<circle cx="104.5" cy="218.3" r=".56"/>
<circle cx="104.5" cy="206.6" r=".56"/>
<circle cx="104.5" cy="214.9" r=".56"/>
<circle cx="119.4" cy="228.2" r="1.14"/>
<circle cx="131.4" cy="225.9" r="1.72"/>
<circle cx="131.4" cy="230.5" r="1.72"/>
<circle cx="143.8" cy="225.9" r="1.71"/>
<circle cx="151.6" cy="225.9" r="1.71"/>
</g>
<g fill="#000">
<path d="M60.5 67.4l3.2-.5v1.1zM61.3 73l3.2-.5v1zM62.2 78.5l3.1-.5v1.1zM103.8 78l3.2 .5-3.2 .6zM104.6 72.5l3.2 .5-3.2 .5zM105.4 66.9l3.2 .5-3.2 .6zM108.6 66.2l2.1 1.2-2.1 1.3zM148.3 78l3.1 .5-3.1 .6zM153.7 78.5l3.2-.5v1.1zM155.4 73l2.1-1.2v2.4zM64.7 84.1l3.1-.5v1zM66.3 89.7l3.2-.6v1.1z"/>
<path d="M99.6 89.1l3.2 .6-3.2 .5zM101.3 83.6l3.2 .5-3.2 .5zM147.2 83.6l3.2 .5-3.2 .5zM148.3 89.1l3.1 .6-3.1 .5zM150.5 94.7l3.2 .5-3.2 .5zM151.4 84.1l3.2-.5v1zM157.5 89.7l3.2-.6v1.1zM157.5 95.2l3.2-.5v1zM35.9 103.1l.5 3.2h-1zM35.9 101l1.2 2.1h-2.4zM47 104.8l.5 3.2h-1zM69 107.1l1 .5-2.1 2.5z"/>
<path d="M122.1 107.3l.5 3.2h-1zM133.2 104l.6 3.2h-1.1zM35.4 148.1h1l-.5 3.2zM46.5 146.4h1l-.5 3.2zM121.6 143.9h1l-.5 3.2zM132.7 147.3h1.1l-.6 3.1zM157.3 151l3 1.1-.5 .9zM148 175.3l3.2 .6-3.2 .5zM148.3 169.8l3.1 .5-3.1 .5zM151.4 175.9l3.2-.6v1.1zM153.7 170.3l3.2-.5v1zM114.1 193.5h1l-.5 3.2z"/>
<path d="M127.7 178.4l.5 3.2h-1.1zM147.6 180.9l3.2 .5-3.2 .5zM151.2 181.4l3.1-.5v1zM104.9 215.3l2.9 1.4-.6 .9zM114.6 198.4l.5 3.1h-1zM127.1 215.1h1.1l-.5 3.1zM64.7 235.9l3.1-.5v1zM79.7 225.7l3.2 .5-3.2 .5zM84.6 226.2l3.1-.5v1zM101.3 235.4l3.2 .5-3.2 .5z"/>
</g>
<g font-size="3.9">
<text x="26.4" y="43.5">625-Terminal Ceramic Land Grid Array (DNB) - 29x29x4.29 mm Body [CLGA]</text>
<text x="26.4" y="48">With Two-Step Lid</text>
<text x="72.1" y="160.6">TOP VIEW</text>
<text x="144" y="188.4">SIDE VIEW</text>
<text x="70.6" y="244.4">BOTTOM VIEW</text>
</g>
<g font-size="3.2">
<text x="28.4" y="54.6">Note:</text>
<text x="41.1" y="54.6">For the most current package drawings, please see the Microchip Packaging Specification located at</text>
<text x="41.1" y="58.3">http://www.microchip.com/packaging</text>
<text x="77.4" y="68.6">29.00</text>
<text x="114.1" y="68.6">A</text>
<text x="77.4" y="74.1">28.00</text>
<text x="149.8" y="74.1">C</text>
<text x="160.2" y="72.3">SEATING</text>
<text x="160.2" y="76">PLANE</text>
<text x="76.7" y="79.7">27.00</text>
<text x="161.5" y="79.7">1.35</text>
<text x="76.7" y="85.2">24.00</text>
<text x="128" y="85.2">0.635</text>
<text x="76.7" y="90.8">22.00</text>
<text x="165.5" y="90.8">3.65</text>
<text x="34.8" y="97.7">B</text>
<text x="82.2" y="96.4">NOTE 1</text>
<text x="165.5" y="96.4">2.30</text>
<text x="28.7" y="125.4">29.00</text>
<text x="126" y="125.4">28.00</text>
<text x="39.9" y="131.3">27.00</text>
<text x="114.9" y="131.3">24.00</text>
<text x="169.7" y="156.3">8X 0.25x45°</text>
<text x="165.5" y="162.6">0.05</text>
<text x="173.7" y="162.6">C</text>
<text x="161.5" y="171.4">1.35</text>
<text x="159.4" y="177">0.178</text>
<text x="159.2" y="182.5">0.203</text>
<text x="118.4" y="191.5">1.00</text>
<text x="123.7" y="199.5">24.00</text>
<text x="69.5" y="227.3">1.00</text>
<text x="117.8" y="222.2">Ø0.68</text>
<text x="123.3" y="227.1">0.30</text>
<text x="135.2" y="227.1">C</text>
<text x="139.7" y="227.1">A</text>
<text x="147.5" y="227.1">B</text>
<text x="123.3" y="231.6">0.10</text>
<text x="135.2" y="231.6">C</text>
<text x="80.6" y="237">24.00</text>
</g>
<g font-size="2.9">
<text x="106.6" y="251.7">Microchip Technology Drawing C04-21470 Rev A Sheet 1 of 2</text>
<text x="26.6" y="261.3">© 2017 Microchip Technology Inc.</text>
</g>
<g font-size="2.6">
<text x="85.4" y="68.3">±0.15</text>
<text x="85.4" y="73.9">±0.28</text>
<text x="84.7" y="79.4">±0.076</text>
<text x="167.7" y="79.4">±0.05</text>
<text x="84.7" y="85">±0.076</text>
<text x="136" y="85">±0.03</text>
<text x="84.7" y="90.6">±0.076</text>
<text x="171.7" y="90.6">±0.37</text>
<text x="171.7" y="96.1">±0.23</text>
<text x="36.7" y="125.2">±0.15</text>
<text x="134" y="125.2">±0.28</text>
<text x="47.8" y="131">±0.13</text>
<text x="122.9" y="131">±0.10</text>
<text x="167.7" y="171.2">±0.13</text>
<text x="167.4" y="176.8">±0.03</text>
</g>
<g font-size="1.6">
<text x="57" y="107.9">A</text>
<text x="56.9" y="111.2">C</text>
<text x="56.9" y="112.8">D</text>
<text x="57" y="109.5">B</text>
<text x="56.9" y="117.8">G</text>
<text x="56.9" y="119.5">H</text>
<text x="57" y="114.5">E</text>
<text x="57.1" y="116.2">F</text>
<text x="57" y="122.8">K</text>
<text x="57.2" y="124.5">L</text>
<text x="57.3" y="121.1">J</text>
<text x="56.8" y="126.1">M</text>
<text x="56.9" y="127.8">N</text>
<text x="56.9" y="131.1">R</text>
<text x="57" y="129.4">P</text>
<text x="56.6" y="137.7">W</text>
<text x="56.9" y="134.4">U</text>
<text x="57" y="136.1">V</text>
<text x="57.1" y="132.8">T</text>
<text x="56" y="141">AA</text>
<text x="56" y="142.7">AB</text>
<text x="57" y="139.4">Y</text>
<text x="55.9" y="144.4">AC</text>
<text x="55.9" y="146">AD</text>
<text x="56" y="147.7">AE</text>
<text x="64.2" y="154.9">1</text>
<text x="67.5" y="154.9">3</text>
<text x="70.8" y="154.9">5</text>
<text x="74.2" y="154.9">7</text>
<text x="77.5" y="154.9">9</text>
<text x="80.3" y="154.9">11</text>
<text x="83.7" y="154.9">13</text>
<text x="87" y="154.9">15</text>
<text x="90.3" y="154.9">17</text>
<text x="93.6" y="154.9">19</text>
<text x="96.9" y="154.9">21</text>
<text x="100.3" y="154.9">23</text>
<text x="103.6" y="154.9">25</text>
<text x="65.9" y="156.3">2</text>
<text x="69.2" y="156.3">4</text>
<text x="72.5" y="156.3">6</text>
<text x="75.8" y="156.3">8</text>
<text x="78.7" y="156.3">10</text>
<text x="82" y="156.3">12</text>
<text x="85.3" y="156.3">14</text>
<text x="88.6" y="156.3">16</text>
<text x="92" y="156.3">18</text>
<text x="95.3" y="156.3">20</text>
<text x="98.6" y="156.3">22</text>
<text x="101.9" y="156.3">24</text>
<text x="64.2" y="171.5">1</text>
<text x="65.9" y="172.9">2</text>
<text x="67.5" y="171.5">3</text>
<text x="69.2" y="172.9">4</text>
<text x="70.8" y="171.5">5</text>
<text x="72.5" y="172.9">6</text>
<text x="74.2" y="171.5">7</text>
<text x="75.8" y="172.9">8</text>
<text x="77.5" y="171.5">9</text>
<text x="78.7" y="172.9">10</text>
<text x="80.3" y="171.5">11</text>
<text x="82" y="172.9">12</text>
<text x="83.7" y="171.5">13</text>
<text x="85.3" y="172.9">14</text>
<text x="87" y="171.5">15</text>
<text x="88.6" y="172.9">16</text>
<text x="90.3" y="171.5">17</text>
<text x="92" y="172.9">18</text>
<text x="93.6" y="171.5">19</text>
<text x="95.3" y="172.9">20</text>
<text x="96.9" y="171.5">21</text>
<text x="98.6" y="172.9">22</text>
<text x="100.3" y="171.5">23</text>
<text x="101.9" y="172.9">24</text>
<text x="103.6" y="171.5">25</text>
<text x="56" y="179">AE</text>
<text x="55.9" y="182.3">AC</text>
<text x="55.9" y="180.7">AD</text>
<text x="56" y="185.7">AA</text>
<text x="56" y="184">AB</text>
<text x="56.6" y="189">W</text>
<text x="57" y="190.6">V</text>
<text x="57" y="187.3">Y</text>
<text x="56.9" y="195.6">R</text>
<text x="56.9" y="192.3">U</text>
<text x="57" y="197.3">P</text>
<text x="57.1" y="194">T</text>
<text x="56.8" y="200.6">M</text>
<text x="56.9" y="198.9">N</text>
<text x="57" y="203.9">K</text>
<text x="57.2" y="202.2">L</text>
<text x="56.9" y="208.9">G</text>
<text x="56.9" y="207.2">H</text>
<text x="57.3" y="205.6">J</text>
<text x="56.9" y="215.5">C</text>
<text x="56.9" y="213.8">D</text>
<text x="57" y="212.2">E</text>
<text x="57.1" y="210.5">F</text>
<text x="57" y="218.8">A</text>
<text x="57" y="217.2">B</text>
</g>
</svg>
